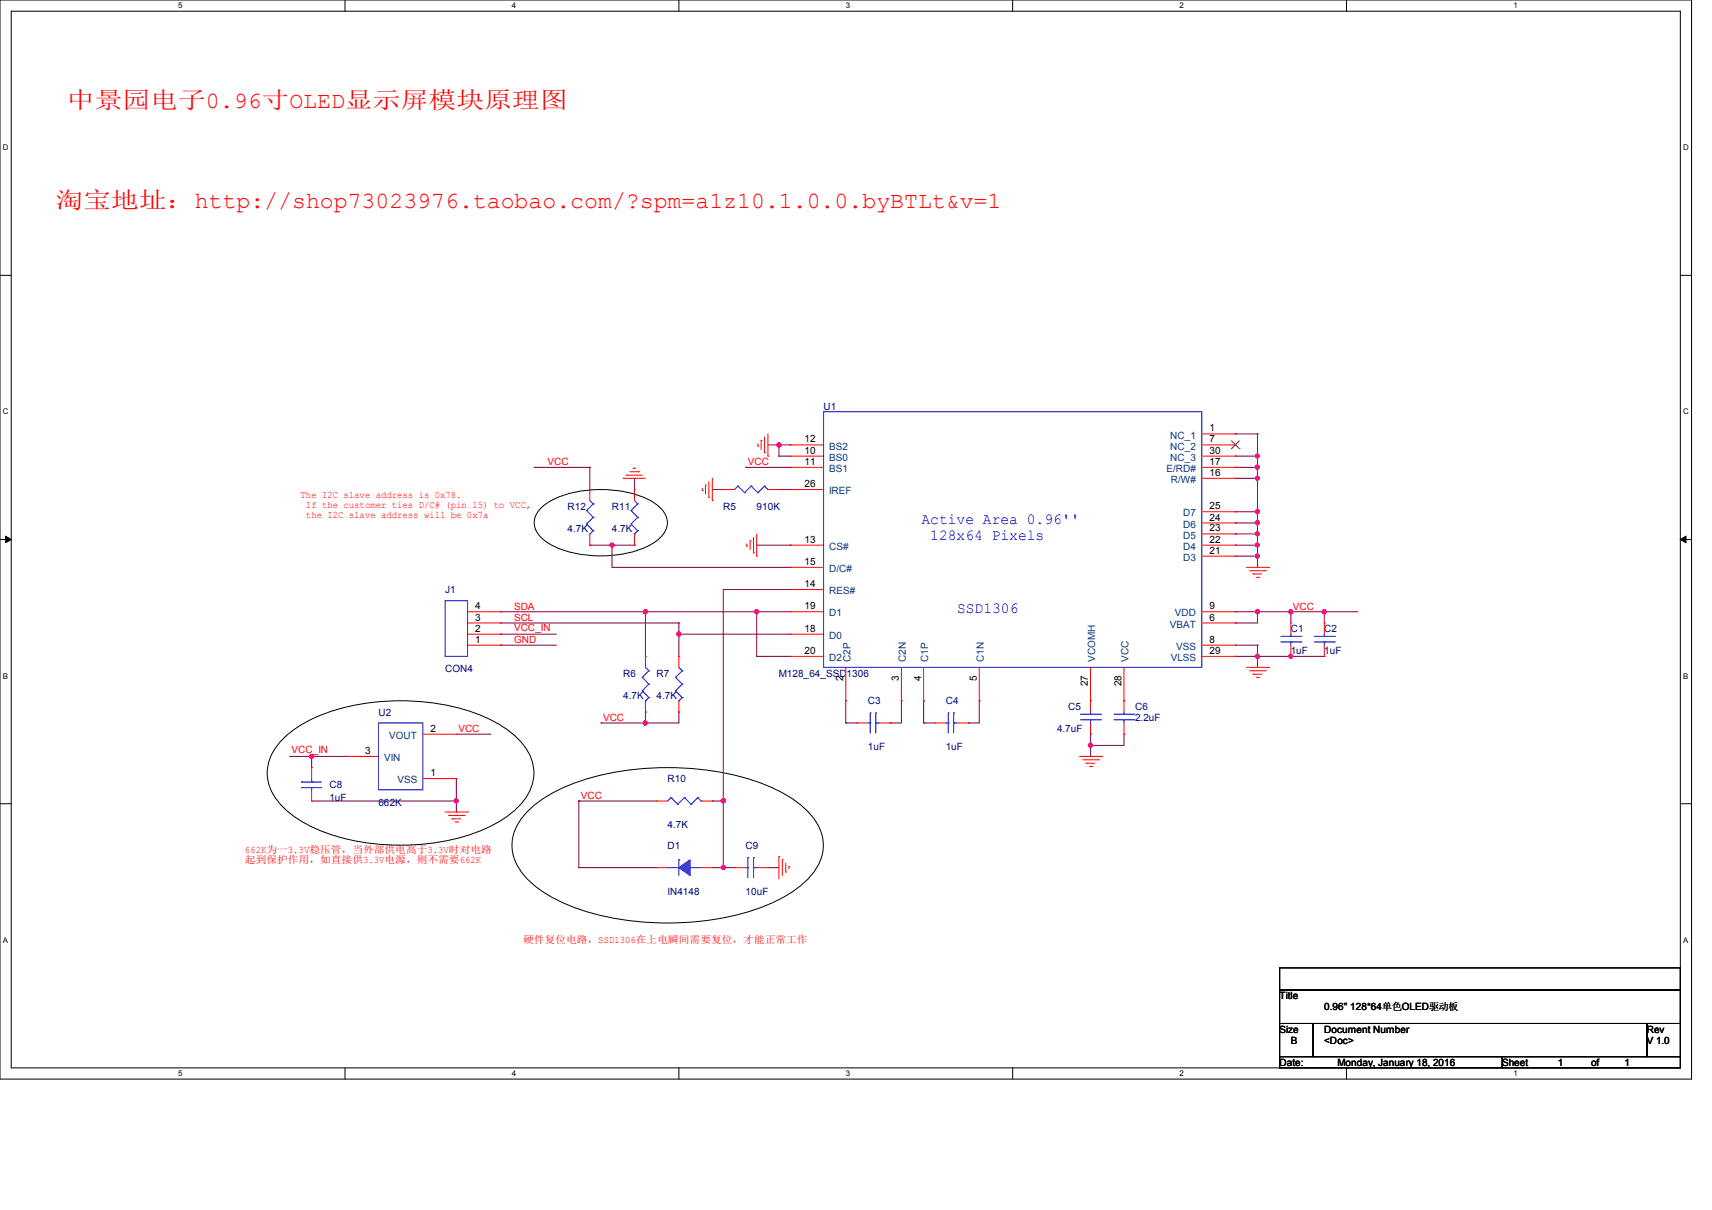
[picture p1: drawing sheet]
<svg xmlns="http://www.w3.org/2000/svg" width="297mm" height="210mm" viewBox="0 0 297 210" stroke-linecap="round" stroke-linejoin="round" font-family="sans-serif">
<path d="M0 0h293.5v187.3h-293.5zM1.9 1.9h289.6v183.4h-289.6z" fill="none" stroke="#000" stroke-width=".17"/>
<g fill="#fff">
<path d="M30.9 .2h.8v1.5h-.8z"/>
<path d="M30.9 185.5h.8v1.6h-.8z"/>
</g>
<path d="M59.9 0v1.9M59.9 185.3v2" fill="none" stroke="#000" stroke-width=".17"/>
<g fill="#fff">
<path d="M88.8 .2h.8v1.5h-.8z"/>
<path d="M88.8 185.5h.8v1.6h-.8z"/>
</g>
<path d="M117.8 0v1.9M117.8 185.3v2" fill="none" stroke="#000" stroke-width=".17"/>
<g fill="#fff">
<path d="M146.7 .2h.8v1.5h-.8z"/>
<path d="M146.7 185.5h.8v1.6h-.8z"/>
</g>
<path d="M175.7 0v1.9M175.7 185.3v2" fill="none" stroke="#000" stroke-width=".17"/>
<g fill="#fff">
<path d="M204.6 .2h.8v1.5h-.8z"/>
<path d="M204.6 185.5h.8v1.6h-.8z"/>
</g>
<path d="M233.6 0v1.9M233.6 185.3v2" fill="none" stroke="#000" stroke-width=".17"/>
<g fill="#fff">
<path d="M262.6 .2h.7v1.5h-.7z"/>
<path d="M262.6 185.5h.7v1.6h-.7z"/>
<path d="M.5 24.8h1v1.6h-1z"/>
<path d="M292 24.8h1v1.6h-1z"/>
<path d="M.5 70.7h1v1.5h-1z"/>
<path d="M292 70.7h1v1.5h-1z"/>
</g>
<path d="M0 47.8h1.9M291.5 47.8h2" fill="none" stroke="#000" stroke-width=".17"/>
<g fill="#fff">
<path d="M.5 116.5h.9v1.6h-.9z"/>
<path d="M292 116.5h.9v1.6h-.9z"/>
</g>
<path d="M0 93.6h1.9M291.5 93.6h2" fill="none" stroke="#000" stroke-width=".17"/>
<path d="M1 93l.9 .6-.9 .6zM291.5 93.6l1-.6v1.2z" fill="#000" stroke="#000" stroke-width=".17"/>
<g fill="#fff">
<path d="M.5 162.4h.9v1.5h-.9z"/>
<path d="M292 162.4h.9v1.5h-.9z"/>
</g>
<path d="M93.6 88.5a11.9 11.9 0 0 1 7.6-3.3 19.5 19.5 0 0 1 12.2 2 4 4 0 0 1 2.3 4.3 6.7 6.7 0 0 1-4.4 3.8 21 21 0 0 1-15.2-.5 5.1 5.1 0 0 1-3.4-4.1l.1-.8 .3-.7zM0 139.5h1.9M48.8 128.5a23.5 23.5 0 0 1 12.2-6 39 39 0 0 1 24.1 2.4 14.7 14.7 0 0 1 6.6 5.7 7.6 7.6 0 0 1-1.6 9.2 23.5 23.5 0 0 1-12.1 6 39 39 0 0 1-24.1-2.4 14.7 14.7 0 0 1-6.6-5.7 7.6 7.6 0 0 1 1.5-9.2zM291.5 139.5h2M91.4 140.9a26.3 26.3 0 0 1 12.8-6.4 50.1 50.1 0 0 1 29 1.9 18.9 18.9 0 0 1 7.9 5.6 7.4 7.4 0 0 1 0 9.4 20 20 0 0 1-9.7 6.3 49.8 49.8 0 0 1-33-.7 18.9 18.9 0 0 1-7.9-5.6 7.4 7.4 0 0 1 0-9.4zM222 168h69.5v3.8h-69.5zM222 171.8h69.5v5.8h-69.5zM222 177.6h5.8v5.8h-5.8zM227.8 177.6h57.9v5.8h-57.9zM285.7 177.6h5.8v5.8h-5.8zM222 183.4h38.6v1.9h-38.6zM260.6 183.4h30.9v1.9h-30.9z" fill="none" stroke="#000" stroke-width=".17"/>
<g fill="none" stroke="#800040" stroke-width=".17">
<path d="M133.2 77.2h3.9M135.1 77.2h.1M135.1 79.2h.1M135.1 79.2h2M135.1 77.2v2M137.1 77.2h.1M214.3 75.3h.1M214.3 79.2h.1M214.3 75.3h3.8M214.3 79.2h3.8M218.1 75.3h.1M218.1 79.2h.1"/>
<path d="M218.1 75.3v23.2M92.7 81.1h.1M92.7 81.1h9.6M102.3 94.6h.1M102.3 81.1h.1M102.3 94.6h7.8M102.3 81.1v3.9M106.2 94.6h.1M106.2 94.6v3.9h30.9M110.1 94.6h.1M110.1 83h.1M110.1 83v2"/>
<path d="M123.6 85h.1M123.6 85h1.9M129.4 81.1h.1M129.4 81.1h7.7M131.3 94.6h5.8M135.1 85h.1M135.1 85h2M137.1 98.5h.1M137.1 94.6h.1M214.3 96.5h.1M214.3 81.1h.1M214.3 83h.1"/>
<path d="M214.3 88.8h.1M214.3 90.8h.1M214.3 92.7h.1M214.3 94.6h.1M214.3 96.5h3.8M214.3 81.1h3.8M214.3 83h3.8M214.3 88.8h3.8M214.3 90.8h3.8M214.3 92.7h3.8M214.3 94.6h3.8M218.1 81.1h.1"/>
<path d="M218.1 83h.1M218.1 88.8h.1M218.1 90.8h.1M218.1 92.7h.1M218.1 94.6h.1M218.1 96.5h.1M86.9 106.2h.1M86.9 108.1h.1M86.9 110.1h.1M86.9 112h.1M86.9 106.2h50.2M86.9 108.1h30.9"/>
<path d="M86.9 110.1h9.6M86.9 112h9.6M112 106.2h.1M112 106.2v7.7M117.8 110.1h.1M117.8 108.1h.1M117.8 110.1h19.3M117.8 108.1v5.8M131.3 106.2h.1M131.3 113.9h.1M131.3 113.9h5.8M131.3 106.2v7.7"/>
<path d="M137.1 102.3h.1M137.1 102.3h-11.6v48.3M214.3 108.1h.1M214.3 106.2h.1M214.3 112h.1M214.3 113.9h.1M214.3 106.2h21.2M214.3 112h3.8M214.3 113.9h15.4M218.1 106.2h.1M218.1 112h.1M218.1 113.9h.1"/>
<path d="M218.1 106.2v1.9h-3.8M218.1 112v3.8M223.9 106.2h.1M223.9 113.9h.1M223.9 106.2v1.9M229.7 106.2h.1M229.7 106.2v1.9M50.2 131.3h9.7M54.1 131.3h.1M54.1 131.3v1.9M54.1 139h25.1M59.9 131.3h.1"/>
<path d="M79.2 139h.1M79.2 135.1v5.8M79.2 127.4h5.8M85 127.4h.1M100.4 139h.1M100.4 139h13.5M100.4 139v11.6M104.3 125.5h.1M112 123.6h.1M112 125.5h.1M112 123.6v1.9M117.8 123.6h.1"/>
<path d="M117.8 123.6v1.9h-13.5M123.6 139h.1M123.6 139h1.9M125.5 139h.1M146.7 121.6h.1M146.7 125.5h.1M146.7 121.6v3.9M146.7 125.5h2M154.4 125.5h.1M156.4 121.6h.1M156.4 121.6v3.9h-2M160.2 121.6h.1"/>
<path d="M160.2 125.5h.1M160.2 125.5h2M160.2 121.6v3.9M168 125.5h.1M169.9 121.6h.1M169.9 121.6v3.9h-1.9M189.2 129.4h.1M189.2 127.4h.1M189.2 127.4v3.9M195 127.4h.1M195 127.4v2h-5.8M79.2 140.9h.1"/>
<path d="M100.4 150.6h.1M100.4 150.6h13.5M123.6 150.6h.1M123.6 150.6h3.8M125.5 150.6h.1M133.2 150.6h.1M133.2 150.6h1.9"/>
</g>
<g fill="#f0f" stroke="#f0f" stroke-width=".17">
<circle cx="111.9" cy="106.2" r=".37"/>
<circle cx="223.9" cy="106.2" r=".37"/>
<circle cx="218.1" cy="106.2" r=".37"/>
<circle cx="229.7" cy="106.2" r=".37"/>
<circle cx="223.9" cy="113.9" r=".36"/>
<circle cx="218.1" cy="113.9" r=".36"/>
<circle cx="189.2" cy="129.3" r=".37"/>
<circle cx="218.1" cy="79.1" r=".36"/>
<circle cx="218.1" cy="83" r=".36"/>
<circle cx="218.1" cy="81.1" r=".37"/>
<circle cx="218.1" cy="88.8" r=".36"/>
<circle cx="218.1" cy="90.7" r=".37"/>
<circle cx="218.1" cy="92.6" r=".36"/>
<circle cx="218.1" cy="96.5" r=".37"/>
<circle cx="218.1" cy="94.6" r=".36"/>
<circle cx="131.2" cy="106.2" r=".37"/>
<circle cx="117.7" cy="110" r=".37"/>
<circle cx="111.9" cy="125.5" r=".37"/>
<circle cx="54" cy="131.3" r=".36"/>
<circle cx="79.1" cy="139" r=".37"/>
<circle cx="135.1" cy="77.2" r=".38"/>
<circle cx="125.5" cy="150.6" r=".37"/>
<circle cx="125.5" cy="139" r=".38"/>
<circle cx="106.2" cy="94.6" r=".37"/>
</g>
<g fill="none" stroke="#f00" stroke-width=".17">
<path d="M131.5 77.4h.1M131.5 77v.4M132 76.5h.1M132 76.5v1.5M132.6 78.6h.1M132.6 75.9v2.7M133.2 79.2h.1M133.2 75.3v3.9M137.1 79.2h.1M137.1 77.2h.1M137.1 77.2h5.8M137.1 79.2h5.8"/>
<path d="M208.5 75.3h5.8M208.5 77.2h5.8M208.5 79.2h5.8M214.3 75.3h.1M214.3 77.2h.1M214.3 79.2h.1M102.3 85h.1M102.3 94.6h.1M102.3 85v1.9M102.3 92.7v1.9M108.1 83h.1M108.1 83h3.9"/>
<path d="M108.7 82.5h.1M108.7 82.5h2.7M109.3 81.9h1.5M109.9 81.3h.1M109.9 81.3h.3M110.1 85h.1M110.1 94.6h.1M110.1 85v1.9M110.1 92.7v1.9M110.8 81.9h.1M121.8 85.1h.1M121.8 84.8v.3"/>
<path d="M122.4 84.2h.1M122.4 84.2v1.5M123 86.3h.1M123 83.6v2.7M123.6 86.9h.1M123.6 83v3.9M125.5 85h.1M125.5 85h1.9M129.5 94.8h.1M129.5 94.4v.4M130.1 93.9h.1M130.1 93.9v1.5"/>
<path d="M130.7 96h.1M130.7 93.3v2.7M131.3 96.5h.1M131.3 92.7v3.8M133.2 85h1.9M135.1 85h.1M137.1 81.1h.1M137.1 94.6h.1M137.1 98.5h.1M137.1 85h.1M137.1 98.5h5.8M137.1 81.1h5.8"/>
<path d="M137.1 94.6h5.8M137.1 85h5.8M208.5 83h5.8M208.5 81.1h5.8M208.5 94.6h5.8M208.5 96.5h5.8M208.5 92.7h5.8M208.5 90.8h5.8M208.5 88.8h5.8M214.3 83h.1M214.3 81.1h.1M214.3 96.5h.1"/>
<path d="M214.3 94.6h.1M214.3 92.7h.1M214.3 90.8h.1M214.3 88.8h.1M216.2 98.5h3.9M216.8 99.1h2.7M217.4 99.6h.1M217.4 99.6h1.5M219.5 99.1h.1M220.1 98.5h.1M81.1 108.1h5.8M81.1 112h5.8"/>
<path d="M81.1 106.2h5.8M81.1 110.1h5.8M86.9 112h.1M86.9 110.1h.1M86.9 108.1h.1M86.9 106.2h.1M112 113.9h.1M112 113.9v1.9M117.8 113.9h.1M117.8 113.9v1.9M137.1 102.3h.1M137.1 110.1h.1"/>
<path d="M137.1 106.2h.1M137.1 113.9h.1M137.1 106.2h5.8M137.1 102.3h5.8M137.1 110.1h5.8M137.1 113.9h5.8M146.7 115.8v5.8M156.4 115.8v5.8M160.2 115.8v5.8M169.9 115.8v5.8M189.2 115.8v7.8M195 115.8v7.8"/>
<path d="M208.5 108.1h5.8M208.5 112h5.8M208.5 106.2h5.8M208.5 113.9h5.8M214.3 108.1h.1M214.3 112h.1M214.3 106.2h.1M214.3 113.9h.1M216.2 115.8h3.9M216.8 116.4h2.7M217.4 117h.1M217.4 117h1.5"/>
<path d="M218 117.6h.4M218 100.2h.4M218.4 117.6h.1M218.4 100.2h.1M219.5 116.4h.1M220.1 115.8h.1M223.9 108.1h.1M223.9 113.9h.1M223.9 108.1v2M223.9 112v1.9M229.7 108.1h.1M229.7 113.9h.1"/>
<path d="M229.7 108.1v2M229.7 112v1.9M54.1 139h.1M54.1 133.2h.1M54.1 133.2v1.9M54.1 137.1v1.9M59.9 131.3h.1M59.9 131.3h5.8M73.4 135.1h5.8M73.4 127.4h5.8M79.2 135.1h.1M79.2 127.4h.1"/>
<path d="M112 123.6h.1M112 121.6v2M113.9 139h.1M113.9 139h1.9M117.8 123.6h.1M117.8 121.6v2M121.6 139h2M123.6 139h.1M146.7 121.6h.1M148.7 125.5h.1M148.7 125.5h1.9M152.5 125.5h1.9"/>
<path d="M154.4 125.5h.1M156.4 121.6h.1M160.2 121.6h.1M162.2 125.5h.1M162.2 125.5h1.9M166 125.5h2M168 125.5h.1M169.9 121.6h.1M187.3 131.3h3.8M187.8 131.9h2.7M188.4 132.5h.1M188.4 132.5h1.5"/>
<path d="M189 133h.4M189.2 121.6h.1M189.2 127.4h.1M189.2 125.5v1.9M189.4 133h.1M190.5 131.9h.1M191.1 131.3h.1M195 121.6h.1M195 127.4h.1M195 125.5v1.9M77.2 140.9h3.9M77.8 141.5h2.7"/>
<path d="M78.4 142.1h.1M78.4 142.1h1.5M79 142.7h.4M79.4 142.7h.1M80.5 141.5h.1M81.1 140.9h.1M113.9 150.6h.1M113.9 150.6h1.9M121.6 150.6h2M123.6 150.6h.1M127.4 150.6h.1M127.4 150.6h2"/>
<path d="M131.3 150.6h1.9M133.2 150.6h.1M135.1 148.7h.1M135.1 148.7v3.8M135.7 149.2h.1M135.7 149.2v2.7M136.3 151.3h.1M136.3 149.8v1.5M136.9 150.4h.1M136.9 150.4v.4"/>
</g>
<g fill="none" stroke="#00f" stroke-width=".17">
<path d="M142.9 71.5h65.6v44.3h-65.6zM101.8 88.6h.1M101.8 90.9h.1M101.8 88.6l1.1 1.2M101.8 90.9l1.1 1.2M102.3 92.7h.1M102.3 86.9l.6 .6M102.9 87.5h.1M102.9 89.8h.1M102.9 92.1h.1M102.9 87.5l-1.1 1.1M102.9 89.8l-1.1 1.1"/>
<path d="M102.9 92.1l-.6 .6M109.5 88.6h.1M109.5 90.9h.1M109.5 88.6l1.1 1.2M109.5 90.9l1.1 1.2M110.1 92.7h.1M110.1 86.9l.5 .6M110.6 87.5h.1M110.6 89.8h.1M110.6 92.1h.1M110.6 87.5l-1.1 1.1M110.6 89.8l-1.1 1.1"/>
<path d="M110.6 92.1l-.5 .6M128 84.4h.1M128 84.4l-.6 .6M128 84.4l1.2 1.1M129.2 85.5h.1M130.3 84.4h.1M130.3 84.4l-1.1 1.1M130.3 84.4l1.2 1.1M131.5 85.5h.1M132.6 84.4h.1M132.6 84.4l-1.1 1.1M132.6 84.4l.6 .6"/>
<path d="M133.2 85h.1M77.2 104.3h3.9v9.6h-3.9zM111.4 117.6h.1M111.4 119.9h.1M111.4 117.6l1.2 1.1M111.4 119.9l1.2 1.2M112 115.8l.6 .6M112.6 116.4h.1M112.6 118.7h.1M112.6 116.4l-1.2 1.2M112.6 118.7l-1.2 1.2M117.2 117.6h.1"/>
<path d="M117.2 119.9h.1M117.2 117.6l1.2 1.1M117.2 119.9l1.2 1.2M117.8 115.8l.6 .6M118.4 116.4h.1M118.4 118.7h.1M118.4 116.4l-1.2 1.2M118.4 118.7l-1.2 1.2M222.2 111.4h3.5M222.2 110.4h3.5M223.9 110.4h.1M223.9 111.4h.1"/>
<path d="M223.9 110.1v.3M223.9 111.4v.6M225.7 111.4h.1M225.7 110.4h.1M228 111.4h3.5M228 110.4h3.5M229.7 110.4h.1M229.7 111.4h.1M229.7 110.1v.3M229.7 111.4v.6M231.5 111.4h.1M231.5 110.4h.1"/>
<path d="M52.3 135.7h.1M52.3 136.7h.1M52.3 135.7h3.5M52.3 136.7h3.5M54.1 136.7h.1M54.1 135.7h.1M54.1 135.1v.6M54.1 136.7v.4M65.7 125.5h7.7v11.6h-7.7zM112 121.6h.1M112.6 121.1h.1M112.6 121.1l-.6 .5"/>
<path d="M116.4 138.4h.1M116.4 138.4l-.6 .6M116.4 138.4l1.2 1.2M117.6 139.6h.1M117.8 121.6h.1M118.4 121.1h.1M118.4 121.1l-.6 .5M118.7 138.4h.1M118.7 138.4l-1.1 1.2M118.7 138.4l1.2 1.2M119.9 139.6h.1M121.1 138.4h.1"/>
<path d="M121.1 138.4l-1.2 1.2M121.1 138.4l.5 .6M121.6 139h.1M150.6 125.5h.4M151 125.5h.1M151 123.7h.1M151 123.7v3.5M151.9 123.7h.1M151.9 125.5h.1M151.9 125.5h.6M151.9 123.7v3.5M164.1 125.5h.4"/>
<path d="M164.5 125.5h.1M164.5 123.7h.1M164.5 123.7v3.5M165.4 123.7h.1M165.4 125.5h.1M165.4 125.5h.6M165.4 123.7v3.5M187.5 124.9h3.4M187.5 124h3.4M189.2 124h.1M189.2 124.9h.1M189.2 123.6v.4"/>
<path d="M189.2 124.9v.6M190.9 124.9h.1M190.9 124h.1M193.3 124.9h3.4M193.3 124h3.4M195 124h.1M195 124.9h.1M195 123.6v.4M195 124.9v.6M196.7 124.9h.1M196.7 124h.1M115.8 150.6h.1"/>
<path d="M115.8 150.6h2M117.8 149.2h.1M117.8 149.2v2.7M119.7 150.6h.1M119.7 150.6h1.9M129.4 150.6h.4M129.8 150.6h.1M129.8 148.8h.1M129.8 148.8v3.5M130.7 148.8h.1M130.7 150.6h.1M130.7 150.6h.6"/>
<path d="M130.7 148.8v3.5"/>
</g>
<path d="M117.8 150.6l1.9-1.4v2.7z" fill-rule="evenodd" fill="#00f" stroke="#00f" stroke-width=".17"/>
<path d="M213.6 77.9h.1M213.6 76.5l1.4 1.4M215 77.9h.1M215 76.5l-1.4 1.4" fill="none" stroke="#804000" stroke-width=".17"/>
<g font-size="4" fill="#f00">
<text x="11.6" y="18.7">中景园电子0.96寸OLED显示屏模块原理图</text>
<text x="9.7" y="36.1">淘宝地址：http://shop73023976.taobao.com/?spm=a1z10.1.0.0.byBTLt&amp;v=1</text>
</g>
<g font-size="2.7" fill="#00f">
<text x="159.9" y="91">Active Area 0.96''</text>
<text x="161.4" y="93.6">128x64 Pixels</text>
<text x="166" y="106.4">SSD1306</text>
</g>
<g font-size="1.7" fill="#000080">
<text x="142.9" y="71.1">U1</text>
<text x="98.5" y="88.5">R12</text>
<text x="106.2" y="88.5">R11</text>
<text x="125.5" y="88.5">R5</text>
<text x="131.3" y="88.5">910K</text>
<text x="98.5" y="92.4">4.7K</text>
<text x="106.2" y="92.4">4.7K</text>
<text x="77.2" y="103">J1</text>
<text x="223.9" y="109.7">C1</text>
<text x="223.9" y="113.6">1uF</text>
<text x="229.7" y="109.7">C2</text>
<text x="229.7" y="113.6">1uF</text>
<text x="77.2" y="116.7">CON4</text>
<text x="108.1" y="117.4">R6</text>
<text x="113.9" y="117.4">R7</text>
<text x="135.1" y="117.4">M128_64_SSD1306</text>
<text x="65.7" y="124.2">U2</text>
<text x="108.1" y="121.3">4.7K</text>
<text x="113.9" y="121.3">4.7K</text>
<text x="150.6" y="122.3">C3</text>
<text x="164.1" y="122.3">C4</text>
<text x="185.3" y="123.2">C5</text>
<text x="196.9" y="123.2">C6</text>
<text x="196.9" y="125.2">2.2uF</text>
<text x="150.6" y="130.2">1uF</text>
<text x="164.1" y="130.2">1uF</text>
<text x="183.4" y="127.1">4.7uF</text>
<text x="57.1" y="136.7">C8</text>
<text x="115.8" y="135.8">R10</text>
<text x="57.1" y="139.1">1uF</text>
<text x="65.7" y="139.8">662K</text>
<text x="115.8" y="143.7">4.7K</text>
<text x="115.8" y="147.4">D1</text>
<text x="129.4" y="147.4">C9</text>
<text x="115.8" y="155.3">IN4148</text>
<text x="129.4" y="155.3">10uF</text>
</g>
<g font-size="1.7">
<text x="139.6" y="76.8">12</text>
<text x="209.8" y="74.9">1</text>
<text x="209.8" y="76.8">7</text>
<text x="139.6" y="78.7">10</text>
<text x="139.6" y="80.7">11</text>
<text x="209.8" y="82.6">16</text>
<text x="209.8" y="80.7">17</text>
<text x="209.8" y="78.7">30</text>
<text x="139.6" y="84.5">26</text>
<text x="209.8" y="88.4">25</text>
<text x="139.6" y="94.2">13</text>
<text x="209.8" y="94.2">22</text>
<text x="209.8" y="92.2">23</text>
<text x="209.8" y="90.3">24</text>
<text x="139.6" y="101.9">14</text>
<text x="139.6" y="98">15</text>
<text x="209.8" y="96.1">21</text>
<text x="82.5" y="107.7">3</text>
<text x="82.5" y="105.7">4</text>
<text x="139.6" y="105.7">19</text>
<text x="209.8" y="107.7">6</text>
<text x="209.8" y="105.7">9</text>
<text x="82.5" y="111.5">1</text>
<text x="82.5" y="109.6">2</text>
<text x="139.6" y="109.6">18</text>
<text x="139.6" y="113.5">20</text>
<text x="209.8" y="111.5">8</text>
<text x="209.8" y="113.5">29</text>
<text x="146.3" y="118.2" transform="rotate(-90 146.3 118.2)">2</text>
<text x="155.9" y="118.2" transform="rotate(-90 155.9 118.2)">3</text>
<text x="159.8" y="118.2" transform="rotate(-90 159.8 118.2)">4</text>
<text x="169.4" y="118.2" transform="rotate(-90 169.4 118.2)">5</text>
<text x="188.7" y="119.1" transform="rotate(-90 188.7 119.1)">27</text>
<text x="194.5" y="119.1" transform="rotate(-90 194.5 119.1)">28</text>
<text x="63.3" y="130.9">3</text>
<text x="74.7" y="127">2</text>
<text x="74.7" y="134.7">1</text>
<text x="222" y="173.4">Title</text>
<text x="222" y="179.2">Size</text>
<text x="229.7" y="179.2">Document Number</text>
<text x="229.7" y="175.3">0.96'' 128*64单色OLED驱动板</text>
<text x="285.7" y="179.2">Rev</text>
<text x="222" y="185">Date:</text>
<text x="223.9" y="181.1">B</text>
<text x="229.7" y="181.1">&lt;Doc&gt;</text>
<text x="232.1" y="185">Monday, January 18, 2016</text>
<text x="260.6" y="185">Sheet</text>
<text x="270.2" y="185">1</text>
<text x="276" y="185">of</text>
<text x="281.8" y="185">1</text>
<text x="285.7" y="181.1">V 1.0</text>
</g>
<g font-size="1.7" fill="#004080">
<text x="203" y="76.1">NC_1</text>
<text x="143.8" y="80">BS0</text>
<text x="143.8" y="81.9">BS1</text>
<text x="143.8" y="78">BS2</text>
<text x="202.4" y="81.9">E/RD#</text>
<text x="203" y="78">NC_2</text>
<text x="203" y="80">NC_3</text>
<text x="203.1" y="83.8">R/W#</text>
<text x="143.8" y="85.8">IREF</text>
<text x="205.3" y="89.6">D7</text>
<text x="143.8" y="95.4">CS#</text>
<text x="205.3" y="95.4">D4</text>
<text x="205.3" y="93.5">D5</text>
<text x="205.3" y="91.6">D6</text>
<text x="143.8" y="99.3">D/C#</text>
<text x="205.3" y="97.3">D3</text>
<text x="143.8" y="103.1">RES#</text>
<text x="143.8" y="107">D1</text>
<text x="203.8" y="107">VDD</text>
<text x="143.8" y="110.9">D0</text>
<text x="203" y="108.9">VBAT</text>
<text x="204.1" y="112.8">VSS</text>
<text x="143.8" y="114.7">D2</text>
<text x="147.5" y="114.9" transform="rotate(-90 147.5 114.9)">C2P</text>
<text x="157.2" y="114.9" transform="rotate(-90 157.2 114.9)">C2N</text>
<text x="161" y="114.9" transform="rotate(-90 161 114.9)">C1P</text>
<text x="170.7" y="114.9" transform="rotate(-90 170.7 114.9)">C1N</text>
<text x="190" y="114.9" transform="rotate(-90 190 114.9)">VCOMH</text>
<text x="195.8" y="114.9" transform="rotate(-90 195.8 114.9)">VCC</text>
<text x="203.1" y="114.7">VLSS</text>
<text x="67.5" y="128.2">VOUT</text>
<text x="66.6" y="132.1">VIN</text>
<text x="69" y="135.9">VSS</text>
</g>
<g font-size="1.7" fill="#f00">
<text x="95" y="80.7">VCC</text>
<text x="129.7" y="80.7">VCC</text>
<text x="52.2" y="86.4">The I2C slave address is 0x78.</text>
<text x="53.1" y="88.1">If the customer ties D/C# (pin 15) to VCC,</text>
<text x="53.1" y="89.8">the I2C slave address will be 0x7a</text>
<text x="89.2" y="105.8">SDA</text>
<text x="89.2" y="107.7">SCL</text>
<text x="224.3" y="105.8">VCC</text>
<text x="89.2" y="109.5">VCC_IN</text>
<text x="89.2" y="111.6">GND</text>
<text x="104.6" y="125.1">VCC</text>
<text x="50.6" y="130.7">VCC_IN</text>
<text x="79.5" y="127">VCC</text>
<text x="100.8" y="138.6">VCC</text>
<text x="42.5" y="148.1">662K为一3.3V稳压管，当外部供电高于3.3V时对电路</text>
<text x="42.5" y="149.9">起到保护作用，如直接供3.3V电源，则不需要662K</text>
<text x="90.8" y="163.6">硬件复位电路，SSD1306在上电瞬间需要复位，才能正常工作</text>
</g>
<g font-size="1.4">
<text x="30.9" y="1.4">5</text>
<text x="88.8" y="1.4">4</text>
<text x="146.7" y="1.4">3</text>
<text x="204.6" y="1.4">2</text>
<text x="262.6" y="1.4">1</text>
<text x=".5" y="26.1">D</text>
<text x="292" y="26.1">D</text>
<text x=".5" y="71.9">C</text>
<text x="292" y="71.9">C</text>
<text x=".5" y="117.8">B</text>
<text x="292" y="117.8">B</text>
<text x=".5" y="163.6">A</text>
<text x="292" y="163.6">A</text>
<text x="30.9" y="186.8">5</text>
<text x="88.8" y="186.8">4</text>
<text x="146.7" y="186.8">3</text>
<text x="204.6" y="186.8">2</text>
<text x="262.6" y="186.8">1</text>
</g>
</svg>
